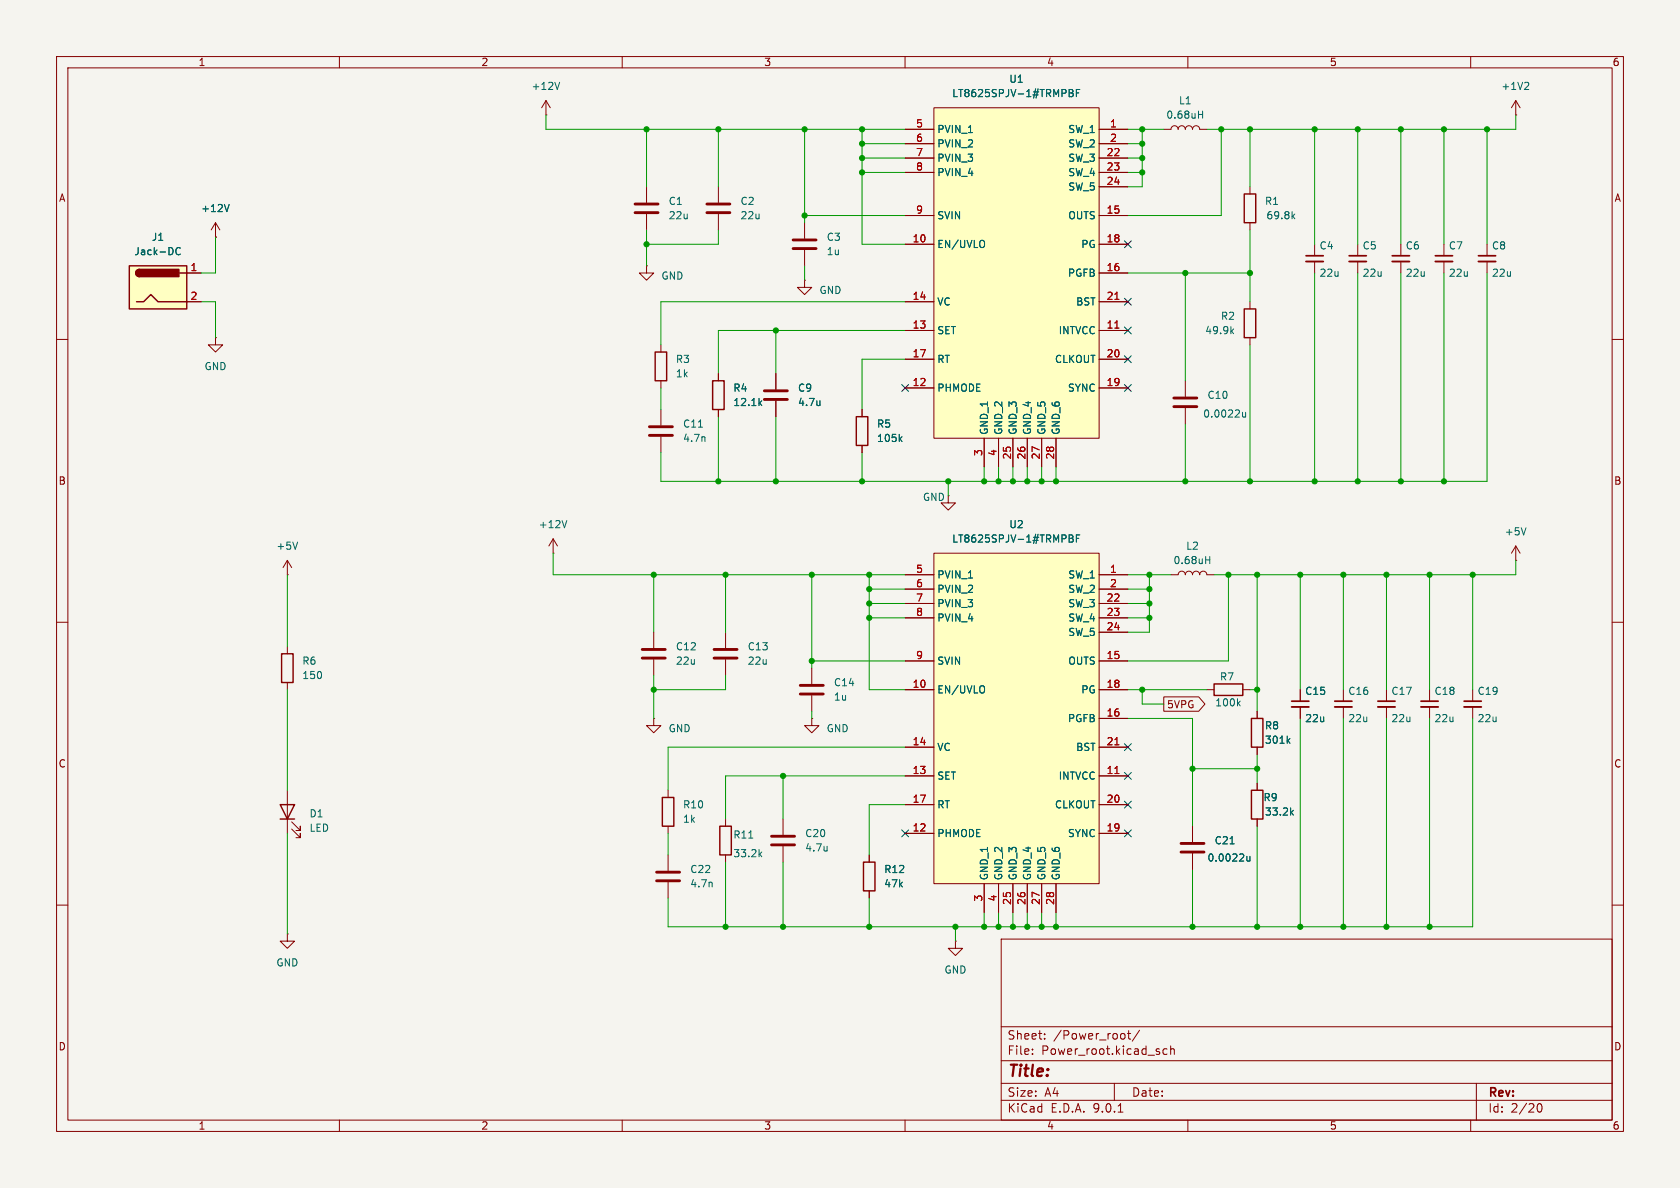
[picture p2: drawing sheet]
<svg xmlns="http://www.w3.org/2000/svg" width="297mm" height="210mm" viewBox="0 0 297 210" stroke-linecap="round" stroke-linejoin="round" font-family="sans-serif">
<path d="M0 0h297v210h-297z" fill="#f5f4ef" stroke="#f5f4ef" stroke-width=".18"/>
<g fill="none" stroke="#840000" stroke-width=".18">
<path d="M10 10h277v190h-277zM12 12h273v186h-273zM60 10v2M110 10v2M160 10v2M210 10v2M260 10v2M268 17.8l-.8 1.3M268 17.8l.7 1.3M268 17.8v2.5M38.1 39.4l-.8 1.2M38.1 39.4l.8 1.2"/>
<path d="M38.1 39.4v2.5M205.7 22.9h1.3a.64 .64 0 0 1 .6-.7 .64 .64 0 0 1 .7 .7 .64 .64 0 0 1 .6-.7 .64 .64 0 0 1 .6 .7 .64 .64 0 0 1 .7-.7 .64 .64 0 0 1 .6 .7 .64 .64 0 0 1 .7-.7 .64 .64 0 0 1 .6 .7h1.3M221 33v1.3M221 39.4v1.2M268 20.3h.1M38.1 59.7v1.3h1.3l-1.3 1.2-1.3-1.2h1.3M38.1 59.7h.1M38.1 41.9h.1M221 53.3v1.3M221 59.7v1.3M232.4 43.2v2M232.4 46.2v2.1"/>
<path d="M240 43.2v2M240 46.2v2.1M247.6 43.2v2M247.6 46.2v2.1M255.3 43.2v2M255.3 46.2v2.1M262.9 43.2v2M262.9 46.2v2.1M10 60h2M209.5 67.3v2.8M209.5 72.1v2.8M285 60h2"/>
<path d="M97.8 97.8h.1M97.8 95.3l-.8 1.2M97.8 95.3l.8 1.2M97.8 95.3v2.5M268 99.1h.1M268 96.5v2.6M268 96.5l-.8 1.3M268 96.5l.7 1.3M10 110h2M115.6 111.8v2.8M115.6 116.6v2.8M128.3 111.8v2.8"/>
<path d="M128.3 116.6v2.8M285 110h2M50.8 139.7v7.6M115.6 127v1.3h1.2l-1.2 1.2-1.3-1.2h1.3M115.6 127h.1M118.1 139.7v1.3M213.4 121.9h1.2M219.7 121.9h1.3M222.2 125.7v1.3M222.2 132.1v1.3M222.2 138.4v1.3M237.5 121.9v2.1"/>
<path d="M237.5 125v2M245.1 121.9v2.1M245.1 125v2M252.7 121.9v2.1M252.7 125v2M260.3 121.9v2.1M260.3 125v2M51.6 146.6l1.5 1.5v-.8v.8h-.8M51.6 145.3l1.5 1.5v-.7v.7h-.8M118.1 146.1v1.2M118.1 151.1v2.8M118.1 156v2.8"/>
<path d="M128.3 144.8v1.3M128.3 151.1v1.3M153.7 151.1v1.3M153.7 157.5v1.3M210.8 146.1v2.7M210.8 150.9v2.8M222.2 144.8v1.3M10 160h2M177 166h108v32h-108zM285 160h2M60 198v2M110 198v2"/>
<path d="M160 198v2M177 194.5h108M177 191.5h108M177 187.5h108M177 181.5h108M182.5 186.3v.1M182.5 185.5v.1M184.7 183.6v.1M184.7 182.8v.1M197 191.5v3M197.7 196.6h.8M198.8 182.8v.8"/>
<path d="M199.3 182.7h.6M199.5 182.2v1.3l.4 .2M201.5 182.1l-1.3 2M206.3 185.5l-.4-.1-.3 .3v.4l.1 .2h.6M207 185.5l.2-.1 .3 .1 .1 .9M207 184.9v1.5M210 198v2M260 198v2M261 191.5v6.5M271.7 195.7l.2-.5 .2-.1a.81 .81 0 0 1 .6 .6 .81 .81 0 0 1-.3 .8h-.4l-.3-.5"/>
</g>
<path d="M230.9 45.2h3M238.5 45.2h3.1M246.1 45.2h3.1M253.7 45.2h3.1M261.4 45.2h3M236 124h3M243.6 124h3M251.2 124h3.1M258.8 124h3.1" fill="none" stroke="#840000" stroke-width=".3"/>
<path d="M230.9 46.2h3M238.5 46.2h3.1M246.1 46.2h3.1M253.7 46.2h3.1M261.4 46.2h3M236 125h3M243.6 125h3M251.2 125h3.1M258.8 125h3.1" fill="none" stroke="#840000" stroke-width=".33"/>
<path d="M207.5 70.4h4.1M207.5 71.9h4.1M113.5 114.8h4.1M113.5 116.3h4.1M126.2 114.8h4.1M126.2 116.3h4.1M116.1 154.2h4M116.1 155.7h4M208.8 149.1h4.1M208.8 150.6h4.1" fill="none" stroke="#840000" stroke-width=".51"/>
<g fill="none" stroke="#006464" stroke-width=".18">
<path d="M212.6 19.6v1.3M270 14.5l.3 .3-.1 .3-.7 .7h.8M40.5 36.1l-.4 1.3M211.9 20.2h.7M228.5 38.2l.4 .5M228.9 37.8l-.5 .5M217.7 58.5l.4 .5M218.1 58.2l-.5 .4M219.7 72.9v.8h.3l.2-.1M220.2 72.9v.8M100.2 92l-.4 1.3M269.8 93.3l-.4 1.3"/>
<path d="M218.9 124.3l.4 .5M219.3 123.9l-.5 .5M227.7 130.9l.3 .5M228 130.5l-.4 .5M125.8 156l.1 .8M132.4 148.2h.7M134.3 151l.4 .5M134.7 150.6l-.5 .5M217.5 149.2h.7M220.4 151.4l.1 .8h.3l.2-.1M221 151.4v.8M228.3 143.6l.4 .5"/>
<path d="M228.7 143.2l-.5 .5"/>
</g>
<path d="M220 34.3h2v5.1h-2zM220 54.6h2v5.1h-2zM214.6 120.9h5.1v2h-5.1zM221.2 127h2.1v5.1h-2.1zM221.2 139.7h2.1v5.1h-2.1zM49.5 142.2h2.6l-1.3 2.6zM49.5 144.8h2.6M117.1 141h2v5.1h-2zM127.3 146.1h2v5h-2zM152.7 152.4h2v5.1h-2z" fill="none" stroke="#840000" stroke-width=".25"/>
<path d="M22.9 47h10.1v7.6h-10.1z" fill="#ffffc2"/>
<path d="M22.9 47h10.1v7.6h-10.1zM24.1 53.3h1.3l1.3-1.2 1.2 1.2h5.1M24.6 47.6a.64 .64 0 0 0-.6 .7 .64 .64 0 0 0 .6 .6M31.7 48.3h1.3M115.8 62.2h2.1v5.1h-2.1z" fill="none" stroke="#840000" stroke-width=".25"/>
<g fill="#840000" stroke="#840000" stroke-width=".25">
<path d="M24.2 47.8l.4-.2v1.3a.63 .63 0 0 1-.5-.4 .63 .63 0 0 1 .1-.7z"/>
<path d="M24.6 47.6h7v1.3h-7z"/>
</g>
<g fill="none" stroke="#840000" stroke-width=".18">
<path d="M96.5 17.8l-.7 1.3M96.5 17.8l.8 1.3M96.5 17.8v2.5M96.5 20.3h.1M114.3 33v2.8M114.3 37.8v2.8M33 48.3h2.6M33 53.3h2.6M114.3 47v1.3h1.3l-1.3 1.2-1.3-1.2h1.3M114.3 47h.1M116.8 61v1.2M116.8 67.3v1.3"/>
<path d="M116.8 72.4v2.8M116.8 77.2v2.8M167.6 87.6v1.3h1.3l-1.3 1.3-1.2-1.3h1.2M167.6 87.6h.1M143.5 118.1v2.8M143.5 127v1.3h1.3l-1.3 1.2-1.3-1.2h1.3M143.5 127h.1M143.5 122.9v2.8M229.9 121.9v2.1M229.9 125v2M138.4 144.8v2.8M138.4 149.6v2.8"/>
</g>
<path d="M98.9 14.5l-.4 1.3M31.9 43.9a.6 .6 0 0 0-.9 .4 .6 .6 0 0 0 .6 .7l.3-.1M123.5 75.5h.7M124.6 77.3v.7M146.2 149.6v.8M146.2 150.3v.1" fill="none" stroke="#006464" stroke-width=".18"/>
<path d="M112.3 36.1h4M112.3 37.6h4M114.8 75.4h4.1M114.8 77h4.1M141.5 121.2h4M141.5 122.7h4M136.4 147.8h4.1M136.4 149.4h4.1" fill="none" stroke="#840000" stroke-width=".51"/>
<path d="M228.3 124h3.1" fill="none" stroke="#840000" stroke-width=".3"/>
<path d="M228.3 125h3.1" fill="none" stroke="#840000" stroke-width=".33"/>
<path d="M165.1 97.8h29.2v58.4h-29.2z" fill="#ffffc2"/>
<g fill="none" stroke="#840000" stroke-width=".18">
<path d="M127 33v2.8M127 37.8v2.8M127 66v1.3M127 72.4v1.3M137.2 66v2.8M137.2 70.9v2.8M152.4 72.4v1.3M152.4 78.7v1.3M165.1 97.8h29.2v58.4h-29.2zM160 104.1h5.1M160 106.7h5.1M160 109.2h5.1"/>
<path d="M160 116.8h5.1M160 101.6h5.1M194.3 104.1h5.1M194.3 106.7h5.1M194.3 109.2h5.1M194.3 116.8h5.1M194.3 101.6h5.1M194.3 111.8h5.1M160 121.9h5.1M160 132.1h5.1M160 137.2h5.1M194.3 121.9h5.1"/>
<path d="M194.3 132.1h5.1M194.3 137.2h5.1M194.3 127h5.1M160 142.2h5.1M160 147.3h5.1M174 156.2v5.1M176.5 156.2v5.1M179.1 156.2v5.1M181.6 156.2v5.1M184.1 156.2v5.1M186.7 156.2v5.1M194.3 142.2h5.1"/>
<path d="M194.3 147.3h5.1M168.9 166.4v1.2h1.3l-1.3 1.3-1.3-1.3h1.3M168.9 166.4h.1"/>
</g>
<path d="M134.3 71.2l.4 .5M134.7 70.9l-.5 .4M145 70.9v.8M145 71.6h-.1M159.1 77.6l.4 .4M159.5 77.2l-.5 .5M189 94.6l.6 .1 .1 .2-.3 .3M189 95.2h.4M189.4 95.2l.3 .2v.3l-.7 .1M190.3 95.2h.4M190.9 94.6h-.6v1.2M173.9 121.3a.9 .9 0 0 1 0 1.1" fill="none" stroke="#006464" stroke-width=".18"/>
<path d="M197.1 136.7h.7M197.1 131.7h.7" fill="none" stroke="#a90000" stroke-width=".18"/>
<path d="M125 36.1h4M125 37.6h4M135.1 69.1h4.1M135.1 70.6h4.1" fill="none" stroke="#840000" stroke-width=".51"/>
<path d="M126 67.3h2v5.1h-2zM151.4 73.7h2v5h-2z" fill="none" stroke="#840000" stroke-width=".25"/>
<path d="M165.1 19.1h29.2v58.4h-29.2z" fill="#ffffc2"/>
<g fill="none" stroke="#840000" stroke-width=".18">
<path d="M165.1 19.1h29.2v58.4h-29.2zM142.2 39.4v2.8M160 25.4h5.1M160 27.9h5.1M160 30.5h5.1M160 38.1h5.1M160 22.9h5.1M194.3 25.4h5.1M194.3 27.9h5.1M194.3 30.5h5.1M194.3 38.1h5.1M194.3 22.9h5.1"/>
<path d="M194.3 33h5.1M33 53.3h2.6M33 48.3h2.6M38.1 41.9h.1M142.2 49.5v1.3h1.3l-1.3 1.3-1.2-1.3h1.2M142.2 49.5h.1M142.2 44.2v2.8M160 43.2h5.1M160 53.3h5.1M160 58.4h5.1M194.3 43.2h5.1M194.3 53.3h5.1"/>
<path d="M194.3 58.4h5.1M194.3 48.3h5.1M127 66v1.3M127 72.4v1.3M137.2 66v2.8M137.2 70.9v2.8M152.4 72.4v1.3M152.4 78.7v1.3M160 63.5h5.1M160 68.6h5.1M174 77.5v5.1M176.5 77.5v5.1"/>
<path d="M179.1 77.5v5.1M181.6 77.5v5.1M184.1 77.5v5.1M186.7 77.5v5.1M194.3 63.5h5.1M194.3 68.6h5.1M50.8 99.1l-.8 1.2M50.8 99.1l.8 1.2M50.8 99.1v2.5M50.8 101.6h.1M50.8 114.3v1.3M160 101.6h5.1"/>
<path d="M160 104.1h5.1M160 106.7h5.1M160 109.2h5.1M160 116.8h5.1M194.3 101.6h5.1M194.3 104.1h5.1M194.3 106.7h5.1M194.3 109.2h5.1M194.3 116.8h5.1M194.3 111.8h5.1M207 101.6h1.3a.64 .64 0 0 1 .6-.6 .64 .64 0 0 1 .6 .6 .64 .64 0 0 1 .7-.6 .64 .64 0 0 1 .6 .6 .64 .64 0 0 1 .7-.6 .64 .64 0 0 1 .6 .6 .64 .64 0 0 1 .6-.6 .64 .64 0 0 1 .7 .6h1.2M50.8 120.7v1.2"/>
<path d="M160 121.9h5.1M160 132.1h5.1M160 137.2h5.1M194.3 121.9h5.1M194.3 132.1h5.1M194.3 137.2h5.1M194.3 127h5.1M205.7 123.2h6.2l1.1 1.3-1.1 1.2h-6.2zM222.2 125.7v1.3M222.2 132.1v1.3M222.2 138.4v1.3M229.9 121.9v2.1"/>
<path d="M229.9 125v2M153.7 151.1v1.3M153.7 157.5v1.3M160 142.2h5.1M160 147.3h5.1M174 156.2v5.1M176.5 156.2v5.1M179.1 156.2v5.1M181.6 156.2v5.1M184.1 156.2v5.1M186.7 156.2v5.1M194.3 142.2h5.1"/>
<path d="M194.3 147.3h5.1M210.8 146.1v2.7M210.8 150.9v2.8M222.2 144.8v1.3M50.8 165.1v1.3h1.3l-1.3 1.2-1.3-1.2h1.3M50.8 165.1h.1"/>
</g>
<g fill="none" stroke="#006464" stroke-width=".18">
<path d="M189 15.8l.6 .1 .1 .3-.3 .2M189 16.4h.4M189.4 16.4l.3 .3v.3l-.7 .1M190.3 16.4h.4M190.9 15.8h-.6v1.3M40.5 36.1l-.4 1.3M31.9 43.9a.6 .6 0 0 0-.9 .4 .6 .6 0 0 0 .6 .7l.3-.1M173.9 42.6a.9 .9 0 0 1 0 1.1M134.3 71.2l.4 .5M134.7 70.9l-.5 .4M145 70.9v.8M145 71.6h-.1"/>
<path d="M159.1 77.6l.4 .4M159.5 77.2l-.5 .5M52.6 95.8l-.4 1.3M189 94.6l.6 .1 .1 .2-.3 .3M189 95.2h.4M189.4 95.2l.3 .2v.3l-.7 .1M190.3 95.2h.4M190.9 94.6h-.6v1.2M213.1 99h.8M213.9 98.4v1.2M173.9 121.3a.9 .9 0 0 1 0 1.1M227.7 130.9l.3 .5"/>
<path d="M228 130.5l-.4 .5M217.5 149.2h.7M220.4 151.4l.1 .8h.3l.2-.1M221 151.4v.8M228.3 143.6l.4 .5M228.7 143.2l-.5 .5"/>
</g>
<path d="M197.1 58h.7M197.1 52.9h.7M197.1 136.7h.7M197.1 131.7h.7" fill="none" stroke="#a90000" stroke-width=".18"/>
<path d="M140.2 42.4h4.1M140.2 43.9h4.1" fill="none" stroke="#840000" stroke-width=".51"/>
<path d="M49.8 115.6h2v5.1h-2z" fill="none" stroke="#840000" stroke-width=".25"/>
<g fill="none" stroke="#009600" stroke-width=".18">
<path d="M96.5 20.3v2.6h63.5M114.3 22.9v10.1M127 22.9v10.1M142.2 22.9v16.5M142.2 38.1h17.8M152.4 22.9v20.3h7.6M152.4 27.9h7.6M152.4 30.5h7.6M152.4 25.4h7.6M199.4 27.9h2.5M199.4 30.5h2.5M199.4 22.9h6.3"/>
<path d="M199.4 25.4h2.5M201.9 22.9v10.1h-2.5M215.9 22.9v15.2h-16.5M221 22.9v10.1M232.4 22.9v20.3M240 22.9v20.3M247.6 22.9v20.3M255.3 22.9v20.3M262.9 22.9v20.3M268 20.3v2.6h-54.6M35.6 53.3h2.5v6.4M38.1 41.9v6.4h-2.5"/>
<path d="M114.3 40.6v6.4M127 40.6v2.6h-12.7M137.2 58.4v7.6M142.2 47v2.5M160 58.4h-33v7.6M160 53.3h-43.2v7.7M199.4 48.3h21.6M209.5 48.3v19M221 40.6v12.7M232.4 48.3v36.8M240 48.3v36.8M247.6 48.3v36.8"/>
<path d="M255.3 48.3v36.8M262.9 48.3v36.8h-146.1v-5.1M116.8 68.6v3.8M127 73.7v11.4M137.2 73.7v11.4M160 63.5h-7.6v8.9M209.5 74.9v10.2M221 61v24.1M97.8 97.8v3.8h62.2M152.4 80v5.1M167.6 85.1v2.5M174 82.6v2.5"/>
<path d="M176.5 82.6v2.5M179.1 82.6v2.5M181.6 82.6v2.5M184.1 82.6v2.5M186.7 82.6v2.5M268 99.1v2.5h-53.4M50.8 101.6v12.7M115.6 101.6v10.2M115.6 119.4v7.6M128.3 119.4v2.5h-12.7M128.3 101.6v10.2M143.5 101.6v16.5"/>
<path d="M143.5 116.8h16.5M153.7 109.2h6.3M153.7 101.6v20.3h6.3M153.7 106.7h6.3M153.7 104.1h6.3M199.4 109.2h3.8M199.4 101.6h7.6M199.4 106.7h3.8M199.4 104.1h3.8M203.2 101.6v10.2h-3.8M217.2 101.6v15.2h-17.8M222.2 101.6v24.1"/>
<path d="M229.9 101.6v20.3M237.5 101.6v20.3M245.1 101.6v20.3M252.7 101.6v20.3M260.3 101.6v20.3M50.8 121.9v17.8M138.4 137.2v7.6M143.5 125.7v1.3M160 137.2h-31.7v7.6M160 132.1h-41.9v7.6M199.4 121.9h14M199.4 127h11.4v19.1"/>
<path d="M201.9 121.9v2.6h3.8M210.8 135.9h11.4M221 121.9h1.2M222.2 133.4v5M229.9 127v36.8M237.5 127v36.8M245.1 127v36.8M252.7 127v36.8M260.3 127v36.8h-142.2v-5M50.8 147.3v17.8M118.1 147.3v3.8M128.3 152.4v11.4"/>
<path d="M138.4 152.4v11.4M153.7 158.8v5M160 142.2h-6.3v8.9M210.8 153.7v10.1M222.2 146.1v17.7M168.9 163.8v2.6M174 161.3v2.5M176.5 161.3v2.5M179.1 161.3v2.5M181.6 161.3v2.5M184.1 161.3v2.5M186.7 161.3v2.5"/>
</g>
<g fill="none" stroke="#000084" stroke-width=".18">
<path d="M198.8 52.7l1.2 1.2M198.8 57.8l1.2 1.2M198.8 42.6l1.2 1.2M200 52.7l-1.2 1.2M200 57.8l-1.2 1.2M200 42.6l-1.2 1.2M159.4 68l1.2 1.2M160.6 68l-1.2 1.2M198.8 68l1.2 1.2M198.8 62.9l1.2 1.2M200 68l-1.2 1.2M200 62.9l-1.2 1.2"/>
<path d="M198.8 131.5l1.2 1.2M198.8 136.6l1.2 1.2M200 131.5l-1.2 1.2M200 136.6l-1.2 1.2M159.4 146.7l1.2 1.2M160.6 146.7l-1.2 1.2M198.8 141.6l1.2 1.2M198.8 146.7l1.2 1.2M200 141.6l-1.2 1.2M200 146.7l-1.2 1.2"/>
</g>
<g fill="#009600" stroke="#009600" stroke-width=".18">
<circle cx="186.7" cy="85.1" r=".46"/>
<circle cx="184.1" cy="85.1" r=".46"/>
<circle cx="247.6" cy="85.1" r=".46"/>
<circle cx="221" cy="85.1" r=".46"/>
<circle cx="209.5" cy="85.1" r=".46"/>
<circle cx="203.2" cy="104.1" r=".46"/>
<circle cx="203.2" cy="109.2" r=".46"/>
<circle cx="240" cy="85.1" r=".46"/>
<circle cx="232.4" cy="85.1" r=".46"/>
<circle cx="237.5" cy="101.6" r=".46"/>
<circle cx="229.9" cy="101.6" r=".46"/>
<circle cx="217.2" cy="101.6" r=".46"/>
<circle cx="222.2" cy="101.6" r=".46"/>
<circle cx="203.2" cy="106.7" r=".46"/>
<circle cx="203.2" cy="101.6" r=".46"/>
<circle cx="245.1" cy="101.6" r=".46"/>
<circle cx="255.3" cy="85.1" r=".46"/>
<circle cx="209.5" cy="48.3" r=".46"/>
<circle cx="252.7" cy="101.6" r=".46"/>
<circle cx="260.3" cy="101.6" r=".46"/>
<circle cx="184.1" cy="163.8" r=".46"/>
<circle cx="210.8" cy="135.9" r=".46"/>
<circle cx="222.2" cy="135.9" r=".46"/>
<circle cx="210.8" cy="163.8" r=".46"/>
<circle cx="186.7" cy="163.8" r=".46"/>
<circle cx="201.9" cy="121.9" r=".46"/>
<circle cx="179.1" cy="163.8" r=".46"/>
<circle cx="181.6" cy="163.8" r=".46"/>
<circle cx="221" cy="22.9" r=".46"/>
<circle cx="247.6" cy="22.9" r=".46"/>
<circle cx="232.4" cy="22.9" r=".46"/>
<circle cx="240" cy="22.9" r=".46"/>
<circle cx="262.9" cy="22.9" r=".46"/>
<circle cx="255.3" cy="22.9" r=".46"/>
<circle cx="221" cy="48.3" r=".46"/>
<circle cx="252.7" cy="163.8" r=".46"/>
<circle cx="245.1" cy="163.8" r=".46"/>
<circle cx="222.2" cy="163.8" r=".46"/>
<circle cx="237.5" cy="163.8" r=".46"/>
<circle cx="229.9" cy="163.8" r=".46"/>
<circle cx="222.2" cy="121.9" r=".46"/>
<circle cx="115.6" cy="101.6" r=".46"/>
<circle cx="128.3" cy="101.6" r=".46"/>
<circle cx="143.5" cy="101.6" r=".46"/>
<circle cx="115.6" cy="121.9" r=".46"/>
<circle cx="128.3" cy="163.8" r=".46"/>
<circle cx="138.4" cy="163.8" r=".46"/>
<circle cx="153.7" cy="109.2" r=".46"/>
<circle cx="201.9" cy="25.4" r=".46"/>
<circle cx="215.9" cy="22.9" r=".46"/>
<circle cx="201.9" cy="27.9" r=".46"/>
<circle cx="201.9" cy="22.9" r=".46"/>
<circle cx="201.9" cy="30.5" r=".46"/>
<circle cx="142.2" cy="38.1" r=".46"/>
<circle cx="152.4" cy="30.5" r=".46"/>
<circle cx="152.4" cy="27.9" r=".46"/>
<circle cx="168.9" cy="163.8" r=".46"/>
<circle cx="174" cy="163.8" r=".46"/>
<circle cx="153.7" cy="163.8" r=".46"/>
<circle cx="176.5" cy="163.8" r=".46"/>
<circle cx="138.4" cy="137.2" r=".46"/>
<circle cx="143.5" cy="116.8" r=".46"/>
<circle cx="179.1" cy="85.1" r=".46"/>
<circle cx="181.6" cy="85.1" r=".46"/>
<circle cx="176.5" cy="85.1" r=".46"/>
<circle cx="152.4" cy="85.1" r=".46"/>
<circle cx="153.7" cy="101.6" r=".46"/>
<circle cx="137.2" cy="85.1" r=".46"/>
<circle cx="127" cy="85.1" r=".46"/>
<circle cx="153.7" cy="104.1" r=".46"/>
<circle cx="167.6" cy="85.1" r=".46"/>
<circle cx="174" cy="85.1" r=".46"/>
<circle cx="153.7" cy="106.7" r=".46"/>
<circle cx="114.3" cy="43.2" r=".46"/>
<circle cx="152.4" cy="25.4" r=".46"/>
<circle cx="142.2" cy="22.9" r=".46"/>
<circle cx="152.4" cy="22.9" r=".46"/>
<circle cx="114.3" cy="22.9" r=".46"/>
<circle cx="127" cy="22.9" r=".46"/>
<circle cx="137.2" cy="58.4" r=".46"/>
</g>
<text font-size="2.8" fill="#840000" x="178" y="190.9">Title:</text>
<g font-size="2.1" fill="#840000">
<text x="178" y="184">Sheet:</text>
<text x="186.2" y="184">/Power_root/</text>
<text x="178" y="186.7">File:</text>
<text x="184.1" y="186.7">Power_root.kicad_sch</text>
<text x="178" y="196.9">KiCad</text>
<text x="178" y="194.1">Size:</text>
<text x="184.7" y="194.1">A4</text>
<text x="185.7" y="196.9">E.D.A.</text>
<text x="193.3" y="196.9">9.0.1</text>
<text x="200" y="194.1">Date:</text>
<text x="263" y="194.3">Rev:</text>
<text x="263" y="196.9">Id:</text>
<text x="267.1" y="196.9">2/20</text>
</g>
<g font-size="1.8" fill="#840000">
<text x="35" y="11.9">1</text>
<text x="85" y="11.9">2</text>
<text x="135" y="11.9">3</text>
<text x="185" y="11.9">4</text>
<text x="235" y="11.9">5</text>
<text x="285" y="11.9">6</text>
<text x="10.3" y="35.9">A</text>
<text x="285.3" y="35.9">A</text>
<text x="10.3" y="85.9">B</text>
<text x="285.3" y="85.9">B</text>
<text x="206.2" y="125.4">5VPG</text>
<text x="10.3" y="135.9">C</text>
<text x="285.3" y="135.9">C</text>
<text x="10.3" y="185.9">D</text>
<text x="285.3" y="185.9">D</text>
<text x="35" y="199.9">1</text>
<text x="85" y="199.9">2</text>
<text x="135" y="199.9">3</text>
<text x="185" y="199.9">4</text>
<text x="235" y="199.9">5</text>
<text x="285" y="199.9">6</text>
</g>
<g font-size="1.8" fill="#006464">
<text x="93.9" y="16.1">+12V</text>
<text x="168.2" y="17.4">LT8625SPJV-1#TRMPBF</text>
<text x="178.3" y="14.8">U1</text>
<text x="265.3" y="16.1">+1V2</text>
<text x="165.6" y="23.7">PVIN_1</text>
<text x="188.8" y="23.7">SW_1</text>
<text x="206.1" y="21.2">0.68uH</text>
<text x="208.3" y="18.6">L1</text>
<text x="165.6" y="26.3">PVIN_2</text>
<text x="165.6" y="28.8">PVIN_3</text>
<text x="188.8" y="26.3">SW_2</text>
<text x="188.8" y="28.8">SW_3</text>
<text x="165.6" y="31.3">PVIN_4</text>
<text x="188.8" y="31.3">SW_4</text>
<text x="188.8" y="33.9">SW_5</text>
<text x="35.5" y="37.7">+12V</text>
<text x="118.1" y="36.4">C1</text>
<text x="118.1" y="39">22u</text>
<text x="130.8" y="36.4">C2</text>
<text x="130.8" y="39">22u</text>
<text x="165.6" y="39">SVIN</text>
<text x="188.8" y="39">OUTS</text>
<text x="223.5" y="36.4">R1</text>
<text x="223.8" y="39">69.8k</text>
<text x="23.7" y="45.3">Jack-DC</text>
<text x="26.7" y="42.8">J1</text>
<text x="146.1" y="42.8">C3</text>
<text x="146.1" y="45.3">1u</text>
<text x="165.6" y="44">EN/UVLO</text>
<text x="191.1" y="44">PG</text>
<text x="233.2" y="44.3">C4</text>
<text x="240.8" y="44.3">C5</text>
<text x="248.4" y="44.3">C6</text>
<text x="256" y="44.3">C7</text>
<text x="263.7" y="44.3">C8</text>
<text x="116.8" y="49.6">GND</text>
<text x="144.8" y="52.2">GND</text>
<text x="188.7" y="49.1">PGFB</text>
<text x="233.2" y="49.1">22u</text>
<text x="240.8" y="49.1">22u</text>
<text x="248.4" y="49.1">22u</text>
<text x="256" y="49.1">22u</text>
<text x="263.7" y="49.1">22u</text>
<text x="165.6" y="54.2">VC</text>
<text x="165.6" y="59.3">SET</text>
<text x="187.1" y="59.3">INTVCC</text>
<text x="190.2" y="54.2">BST</text>
<text x="213" y="59.3">49.9k</text>
<text x="215.7" y="56.7">R2</text>
<text x="36.1" y="65.6">GND</text>
<text x="119.4" y="64.4">R3</text>
<text x="165.6" y="64.4">RT</text>
<text x="186.4" y="64.4">CLKOUT</text>
<text x="119.4" y="66.9">1k</text>
<text x="129.5" y="69.4">R4</text>
<text x="129.5" y="72">12.1k</text>
<text x="141" y="69.4">C9</text>
<text x="141" y="72">4.7u</text>
<text x="165.6" y="69.4">PHMODE</text>
<text x="188.7" y="69.4">SYNC</text>
<text x="213.4" y="70.7">C10</text>
<text x="120.7" y="75.8">C11</text>
<text x="154.9" y="75.8">R5</text>
<text x="174.9" y="77" transform="rotate(-90 174.9 77)">GND_1</text>
<text x="177.4" y="77" transform="rotate(-90 177.4 77)">GND_2</text>
<text x="179.9" y="77" transform="rotate(-90 179.9 77)">GND_3</text>
<text x="182.5" y="77" transform="rotate(-90 182.5 77)">GND_4</text>
<text x="185" y="77" transform="rotate(-90 185 77)">GND_5</text>
<text x="187.6" y="77" transform="rotate(-90 187.6 77)">GND_6</text>
<text x="212.6" y="74">0.0022u</text>
<text x="120.7" y="78.3">4.7n</text>
<text x="154.9" y="78.3">105k</text>
<text x="163.1" y="88.7">GND</text>
<text x="95.1" y="93.6">+12V</text>
<text x="178.3" y="93.6">U2</text>
<text x="265.9" y="94.8">+5V</text>
<text x="48.8" y="97.4">+5V</text>
<text x="168.2" y="96.1">LT8625SPJV-1#TRMPBF</text>
<text x="207.4" y="99.9">0.68uH</text>
<text x="209.6" y="97.4">L2</text>
<text x="165.6" y="105">PVIN_2</text>
<text x="165.6" y="107.5">PVIN_3</text>
<text x="165.6" y="102.5">PVIN_1</text>
<text x="188.8" y="102.5">SW_1</text>
<text x="188.8" y="105">SW_2</text>
<text x="188.8" y="107.5">SW_3</text>
<text x="165.6" y="110.1">PVIN_4</text>
<text x="188.8" y="110.1">SW_4</text>
<text x="188.8" y="112.6">SW_5</text>
<text x="53.3" y="117.7">R6</text>
<text x="119.4" y="115.2">C12</text>
<text x="119.4" y="117.7">22u</text>
<text x="132.1" y="115.2">C13</text>
<text x="132.1" y="117.7">22u</text>
<text x="165.6" y="117.7">SVIN</text>
<text x="188.8" y="117.7">OUTS</text>
<text x="53.3" y="120.2">150</text>
<text x="147.3" y="124.1">1u</text>
<text x="147.3" y="121.5">C14</text>
<text x="165.6" y="122.8">EN/UVLO</text>
<text x="191.1" y="122.8">PG</text>
<text x="214.7" y="125.1">100k</text>
<text x="215.6" y="120.5">R7</text>
<text x="230.6" y="123">C15</text>
<text x="238.3" y="123">C16</text>
<text x="245.9" y="123">C17</text>
<text x="253.5" y="123">C18</text>
<text x="261.1" y="123">C19</text>
<text x="118.1" y="129.6">GND</text>
<text x="146" y="129.6">GND</text>
<text x="188.7" y="127.9">PGFB</text>
<text x="223.5" y="129.1">R8</text>
<text x="223.5" y="131.7">301k</text>
<text x="230.6" y="127.9">22u</text>
<text x="238.3" y="127.9">22u</text>
<text x="245.9" y="127.9">22u</text>
<text x="253.5" y="127.9">22u</text>
<text x="261.1" y="127.9">22u</text>
<text x="165.6" y="132.9">VC</text>
<text x="190.2" y="132.9">BST</text>
<text x="120.7" y="143.1">R10</text>
<text x="165.6" y="138">SET</text>
<text x="165.6" y="143.1">RT</text>
<text x="186.4" y="143.1">CLKOUT</text>
<text x="187.1" y="138">INTVCC</text>
<text x="223.3" y="141.8">R9</text>
<text x="54.6" y="144.7">D1</text>
<text x="54.6" y="147.2">LED</text>
<text x="120.7" y="145.6">1k</text>
<text x="129.5" y="148.4">R11</text>
<text x="142.2" y="148.2">C20</text>
<text x="165.6" y="148.2">PHMODE</text>
<text x="188.7" y="148.2">SYNC</text>
<text x="214.6" y="149.5">C21</text>
<text x="223.5" y="144.4">33.2k</text>
<text x="121.9" y="154.5">C22</text>
<text x="129.5" y="151.7">33.2k</text>
<text x="142.2" y="150.7">4.7u</text>
<text x="156.2" y="154.5">R12</text>
<text x="174.9" y="155.7" transform="rotate(-90 174.9 155.7)">GND_1</text>
<text x="177.4" y="155.7" transform="rotate(-90 177.4 155.7)">GND_2</text>
<text x="179.9" y="155.7" transform="rotate(-90 179.9 155.7)">GND_3</text>
<text x="182.5" y="155.7" transform="rotate(-90 182.5 155.7)">GND_4</text>
<text x="185" y="155.7" transform="rotate(-90 185 155.7)">GND_5</text>
<text x="187.6" y="155.7" transform="rotate(-90 187.6 155.7)">GND_6</text>
<text x="213.4" y="152.5">0.0022u</text>
<text x="121.9" y="157.1">4.7n</text>
<text x="156.2" y="157.1">47k</text>
<text x="48.8" y="171">GND</text>
<text x="166.9" y="172.3">GND</text>
</g>
<g font-size="1.8" fill="#a90000">
<text x="161.9" y="22.6">5</text>
<text x="196.1" y="22.6">1</text>
<text x="161.9" y="25.1">6</text>
<text x="161.9" y="27.7">7</text>
<text x="195.5" y="27.7">22</text>
<text x="196.1" y="25.1">2</text>
<text x="161.9" y="30.2">8</text>
<text x="195.5" y="30.2">23</text>
<text x="195.5" y="32.8">24</text>
<text x="161.9" y="37.8">9</text>
<text x="195.5" y="37.8">15</text>
<text x="161.2" y="42.9">10</text>
<text x="195.5" y="42.9">18</text>
<text x="33.6" y="48">1</text>
<text x="33.6" y="53.1">2</text>
<text x="161.2" y="53.1">14</text>
<text x="195.5" y="48">16</text>
<text x="195.5" y="53.1">21</text>
<text x="161.2" y="58.2">13</text>
<text x="195.5" y="58.2">11</text>
<text x="161.2" y="63.2">17</text>
<text x="195.5" y="63.2">20</text>
<text x="161.2" y="68.3">12</text>
<text x="195.5" y="68.3">19</text>
<text x="173.7" y="80.7" transform="rotate(-90 173.7 80.7)">3</text>
<text x="176.3" y="80.7" transform="rotate(-90 176.3 80.7)">4</text>
<text x="178.8" y="81.3" transform="rotate(-90 178.8 81.3)">25</text>
<text x="181.4" y="81.3" transform="rotate(-90 181.4 81.3)">26</text>
<text x="183.9" y="81.3" transform="rotate(-90 183.9 81.3)">27</text>
<text x="186.4" y="81.3" transform="rotate(-90 186.4 81.3)">28</text>
<text x="161.9" y="101.3">5</text>
<text x="196.1" y="101.3">1</text>
<text x="161.9" y="103.9">6</text>
<text x="161.9" y="106.4">7</text>
<text x="195.5" y="106.4">22</text>
<text x="196.1" y="103.9">2</text>
<text x="161.9" y="109">8</text>
<text x="195.5" y="109">23</text>
<text x="195.5" y="111.5">24</text>
<text x="161.9" y="116.6">9</text>
<text x="195.5" y="116.6">15</text>
<text x="161.2" y="121.7">10</text>
<text x="195.5" y="121.7">18</text>
<text x="161.2" y="131.8">14</text>
<text x="195.5" y="126.7">16</text>
<text x="195.5" y="131.8">21</text>
<text x="161.2" y="136.9">13</text>
<text x="195.5" y="136.9">11</text>
<text x="161.2" y="142">17</text>
<text x="195.5" y="142">20</text>
<text x="161.2" y="147.1">12</text>
<text x="195.5" y="147.1">19</text>
<text x="173.7" y="159.5" transform="rotate(-90 173.7 159.5)">3</text>
<text x="176.3" y="159.5" transform="rotate(-90 176.3 159.5)">4</text>
<text x="178.8" y="160.1" transform="rotate(-90 178.8 160.1)">25</text>
<text x="181.4" y="160.1" transform="rotate(-90 181.4 160.1)">26</text>
<text x="183.9" y="160.1" transform="rotate(-90 183.9 160.1)">27</text>
<text x="186.4" y="160.1" transform="rotate(-90 186.4 160.1)">28</text>
</g>
</svg>
